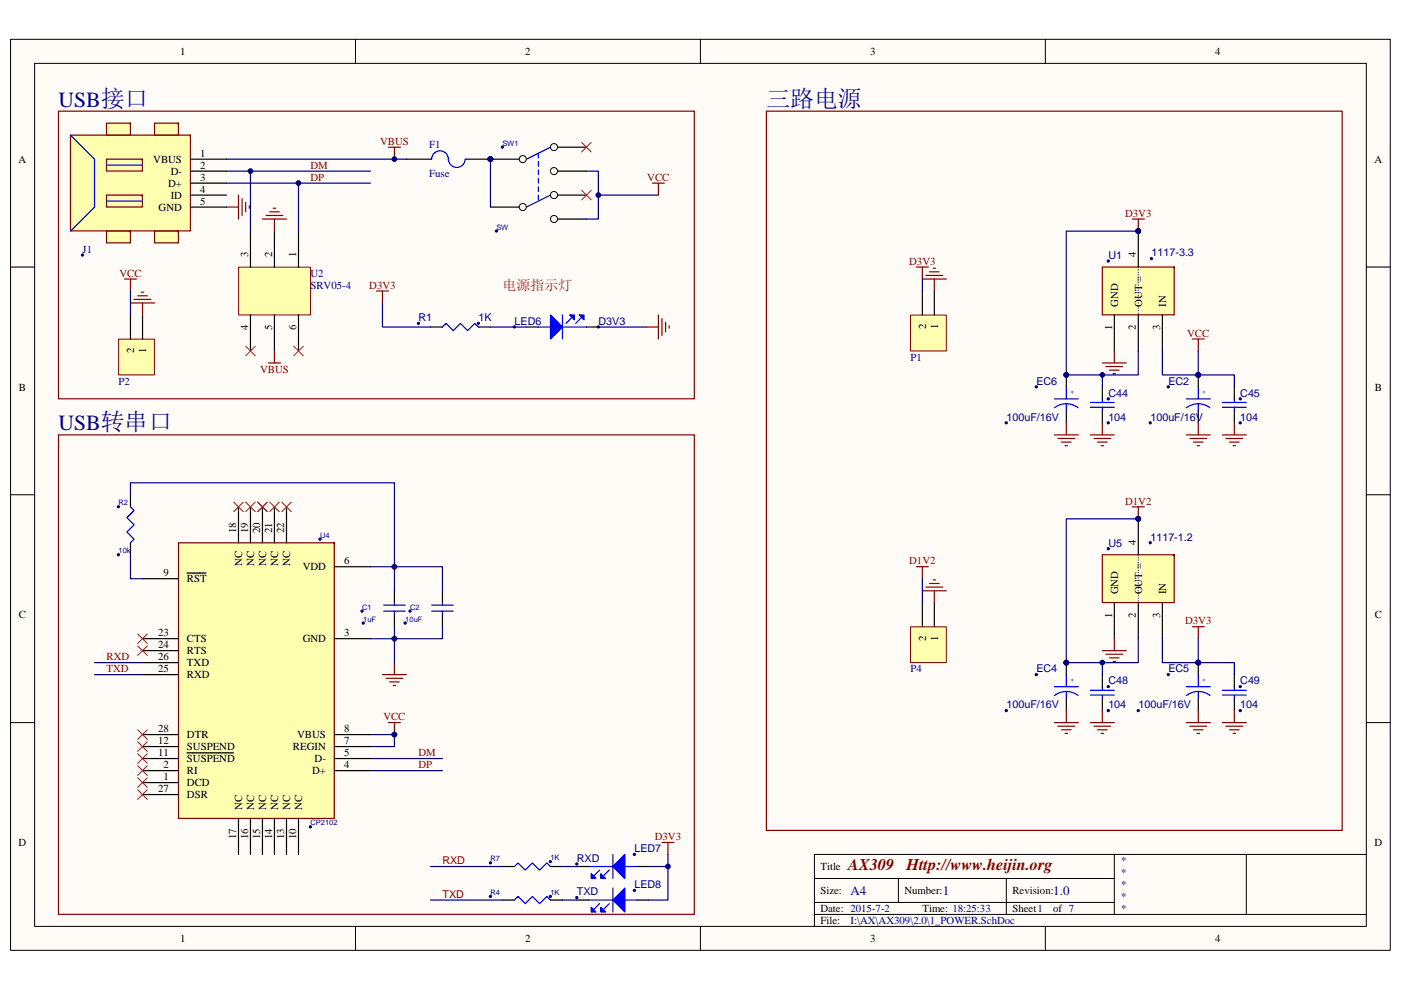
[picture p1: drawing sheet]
<svg xmlns="http://www.w3.org/2000/svg" width="297mm" height="210mm" viewBox="0 0 297 210" stroke-linecap="round" stroke-linejoin="round" font-family="sans-serif">
<path d="M2.3 8.4h292.5v193.2h-292.5z" fill="#fffcf8"/>
<path d="M2.2 8.3h292.6v193.3h-292.6z" fill="none" stroke="#000" stroke-width=".21"/>
<path d="M7.4 13.5h282.3v183h-282.3z" fill="#fffcf8"/>
<g fill="none" stroke="#000" stroke-width=".21">
<path d="M7.3 13.4h282.4v183.1h-282.4zM75.4 8.3v5.1M148.5 8.3v5.1M221.6 8.3v5.1M2.2 56.6h5.1M289.7 56.6h5.1M2.2 104.9h5.1M289.7 104.9h5.1M2.2 153.3h5.1M289.7 153.3h5.1M75.4 196.5v5.1M148.5 196.5v5.1"/>
<path d="M172.7 186.3h63.6M172.7 194h117M172.7 191.4h63.6M190.5 186.3v5.1M213.4 186.3v7.7M221.6 196.5v5.1M236.3 181.2v12.8M264.2 181.2h-91.5v15.3M289.7 181.2h-25.5v12.8"/>
</g>
<g fill="#000080" stroke="#000080" stroke-width=".21">
<path d="M108.9 69.2h.3v.3h-.3z" fill-rule="evenodd"/>
<path d="M126.7 69.2h.3v.3h-.3z" fill-rule="evenodd"/>
<circle cx="83.6" cy="135.5" r=".49"/>
<circle cx="83.6" cy="120.2" r=".49"/>
<circle cx="88.7" cy="68.6" r=".23"/>
<circle cx="101.4" cy="68.6" r=".23"/>
</g>
<path d="M81.1 64.3v5.1h10.2M104 69.4h7.6M126.9 69.4h10.2" fill="none" stroke="#000080" stroke-width=".25"/>
<g fill="none" stroke="#00f" stroke-width=".25">
<path d="M114.1 32.5v1M114.1 34.3v1M114.1 36v1.1M114.1 37.8v1M114.1 39.6v1M116.7 31.2l-5.1 2.6M114.1 41.4v1M116.7 41.4l-5.1 2.5M93.8 69.4l.8-.8 1.5 1.5 1.5-1.5 1.5 1.5 1.6-1.5 .7 .8M114.1 69.4h2.6M119.2 66.8v5.1M119.2 69.4h5.1"/>
<path d="M121.3 67.3l-1.3 1.3M123.3 67.3l-1.3 1.3"/>
</g>
<path d="M104 33.8h7.6M91.3 69.4h2.5M101.4 69.4h2.6M111.6 69.4h2.5M124.3 69.4h2.6" fill="none" stroke="#000" stroke-width=".25"/>
<path d="M79.8 61.7h2.6M81.1 61.7v2.6M137.1 69.4h2.5M139.6 66.8v5.1M140.4 67.6v3.5M141.1 68.3v2.1M141.9 69.1v.5" fill="none" stroke="#800000" stroke-width=".25"/>
<g fill="#00f" stroke="#00f" stroke-width=".25">
<path d="M116.7 66.8l2.5 2.6-2.5 2.5z" fill-rule="evenodd"/>
<path d="M120.8 66.8h1v1z" fill-rule="evenodd"/>
<path d="M122.8 66.8h1v1z" fill-rule="evenodd"/>
</g>
<circle cx="110.8" cy="33.7" r=".75" fill="#fffcf8" stroke="#000" stroke-width=".21"/>
<circle cx="104" cy="33.7" r=".5" fill="#000080" stroke="#000080" stroke-width=".21"/>
<path d="M116.7 31.2h7.6" fill="none" stroke="#000" stroke-width=".25"/>
<circle cx="117.5" cy="31.2" r=".75" fill="#fffcf8" stroke="#000" stroke-width=".21"/>
<path d="M116.7 36.3h7.6" fill="none" stroke="#000" stroke-width=".25"/>
<circle cx="117.5" cy="36.3" r=".75" fill="#fffcf8" stroke="#000" stroke-width=".21"/>
<path d="M104 43.9h7.6" fill="none" stroke="#000" stroke-width=".25"/>
<circle cx="110.8" cy="43.9" r=".75" fill="#fffcf8" stroke="#000" stroke-width=".21"/>
<path d="M116.7 41.4h7.6" fill="none" stroke="#000" stroke-width=".25"/>
<circle cx="117.5" cy="41.4" r=".75" fill="#fffcf8" stroke="#000" stroke-width=".21"/>
<path d="M116.7 46.5h7.6" fill="none" stroke="#000" stroke-width=".25"/>
<circle cx="117.5" cy="46.5" r=".75" fill="#fffcf8" stroke="#000" stroke-width=".21"/>
<g fill="#000080" stroke="#000080" stroke-width=".21">
<path d="M106.3 31h.4v.4h-.4z" fill-rule="evenodd"/>
<path d="M105.1 48.8h.3v.4h-.3z" fill-rule="evenodd"/>
<circle cx="104" cy="33.7" r=".5"/>
<circle cx="126.9" cy="41.4" r=".49"/>
</g>
<path d="M124.3 36.3h2.6v10.2h-2.6M126.9 41.4h12.7" fill="none" stroke="#000080" stroke-width=".25"/>
<path d="M138.3 38.8h2.6M139.6 38.8v2.6" fill="none" stroke="#800000" stroke-width=".25"/>
<path d="M193.1 133h7.5v7.5h-7.5z" fill="#ffffb0"/>
<path d="M193 132.9h7.6v7.6h-7.6z" fill="none" stroke="#800000" stroke-width=".21"/>
<path d="M195.6 127.8v5.1M198.1 127.8v5.1" fill="none" stroke="#000" stroke-width=".25"/>
<path d="M193.1 66.8h7.5v7.6h-7.5z" fill="#ffffb0"/>
<path d="M193 66.8h7.6v7.6h-7.6z" fill="none" stroke="#800000" stroke-width=".21"/>
<path d="M195.6 61.7v5.1M198.1 61.7v5.1" fill="none" stroke="#000" stroke-width=".25"/>
<path d="M25.2 71.9h7.5v7.6h-7.5z" fill="#ffffb0"/>
<path d="M25.1 71.9h7.6v7.6h-7.6z" fill="none" stroke="#800000" stroke-width=".21"/>
<path d="M86.2 33.8h5.1M98.9 33.8h5.1M27.7 66.8v5.1M30.2 66.8v5.1" fill="none" stroke="#000" stroke-width=".25"/>
<g fill="none" stroke="#800000" stroke-width=".25">
<path d="M26.4 59.2h2.5M27.7 59.2v2.5M194.3 56.6h2.5M195.6 56.6v2.6h5.1M196.3 58.4h3.6M197.1 57.7h2M197.8 56.9h.5M198.1 59.2v2.5M27.7 64.3h5.1M28.4 63.5h3.6M29.2 62.7h2M29.9 62h.6"/>
<path d="M30.2 64.3v2.5M194.3 120.2h2.5M195.6 125.3h5.1M195.6 120.2v2.5M196.3 124.5h3.6M197.1 123.8h2M197.8 123h.5M198.1 125.3v2.5"/>
</g>
<path d="M104 33.8v10.1M195.6 59.2v2.5M27.7 61.7v5.1M195.6 122.7v5.1" fill="none" stroke="#000080" stroke-width=".25"/>
<circle cx="104" cy="33.7" r=".5" fill="#000080" stroke="#000080" stroke-width=".21"/>
<path d="M91.3 33.8h.2M91.5 33.7a1.77 1.77 0 0 1 1.8-1.7 1.77 1.77 0 0 1 1.8 1.8M95.1 33.8a1.77 1.77 0 0 0 1.7 1.7 1.77 1.77 0 0 0 1.8-1.7M98.6 33.8h.3" fill="none" stroke="#00f" stroke-width=".25"/>
<path d="M123.3 30.2l2 2M125.3 30.2l-2 2M123.3 40.4l2 2M125.3 40.4l-2 2" fill="none" stroke="#f00" stroke-width=".21"/>
<path d="M50.6 56.7h15.2v10.1h-15.2z" fill="#ffffb0"/>
<path d="M50.6 56.7h15.2v10.1h-15.2z" fill="none" stroke="#800000" stroke-width=".21"/>
<g fill="none" stroke="#000" stroke-width=".25">
<path d="M53.1 49v7.6M58.2 49v7.6M63.3 49v7.6M53.1 66.8v7.6M58.2 66.8v7.6M63.3 66.8v7.6M106.5 183.8h2.6M106.5 190.9h2.6M116.7 183.8h2.5M116.7 190.9h2.5M122.3 183.8h2.5M122.3 190.9h2.5"/>
<path d="M135 183.8h2.6M135 190.9h2.6"/>
</g>
<g fill="none" stroke="#800000" stroke-width=".25">
<path d="M48 43.9h2.6M50.6 41.4v5.1M51.3 42.1v3.6M52.1 42.9v2M52.8 43.7v.5M55.6 46.5h5.1M56.4 45.7h3.6M57.2 44.9h2M57.9 44.2h.6M58.2 46.5v2.5M56.9 77h2.6M58.2 74.4v2.6"/>
<path d="M140.4 178.7h2.5M141.6 178.7v2.5"/>
</g>
<path d="M48 33.8h38.2M48 36.3h30.5M48 38.8h30.5M53.1 36.3v12.7M63.3 38.8v10.2M91.3 183.8h15.2M91.3 190.9h15.2M119.2 183.8h3.1M119.2 190.9h3.1M137.6 183.8h4M141.6 181.2v9.7h-4" fill="none" stroke="#000080" stroke-width=".25"/>
<g fill="#000080" stroke="#000080" stroke-width=".21">
<path d="M134.3 181.1h.4v.3h-.4z" fill-rule="evenodd"/>
<path d="M122.1 183.1h.4v.3h-.4z" fill-rule="evenodd"/>
<path d="M103.8 190h.3v.3h-.3z" fill-rule="evenodd"/>
<path d="M116.5 190h.4v.3h-.4z" fill-rule="evenodd"/>
<circle cx="53.1" cy="36.3" r=".49"/>
<circle cx="63.3" cy="38.8" r=".5"/>
<circle cx="134.5" cy="188.9" r=".24"/>
<circle cx="122.3" cy="190.4" r=".24"/>
<circle cx="104" cy="183" r=".24"/>
<circle cx="116.7" cy="182.8" r=".23"/>
<circle cx="141.6" cy="183.8" r=".49"/>
</g>
<path d="M52.1 73.4l2 2.1M54.1 73.4l-2 2.1M62.3 73.4l2 2.1M64.3 73.4l-2 2.1" fill="none" stroke="#f00" stroke-width=".21"/>
<g fill="#00f" stroke="#00f" stroke-width=".25">
<path d="M132.5 181.2v5.1l-2.6-2.5z" fill-rule="evenodd"/>
<path d="M127.4 185.3l1 1h-1z" fill-rule="evenodd"/>
<path d="M125.3 185.3l1.1 1h-1.1z" fill-rule="evenodd"/>
<path d="M129.9 190.9l2.6-2.5v5z" fill-rule="evenodd"/>
<path d="M127.4 192.4l1 1h-1z" fill-rule="evenodd"/>
<path d="M125.3 192.4l1.1 1h-1.1z" fill-rule="evenodd"/>
</g>
<path d="M109.1 190.9l.7-.8 1.6 1.6 1.5-1.6 1.5 1.6 1.5-1.6 .8 .8M109.1 183.8l.7-.8 1.6 1.6 1.5-1.6 1.5 1.6 1.5-1.6 .8 .8M124.8 183.8h5.1M124.8 190.9h5.1M127.1 184.6l-1.2 1.2M127.1 191.7l-1.2 1.2M129.2 184.6l-1.3 1.2M129.2 191.7l-1.3 1.2M129.9 181.2v5.1M129.9 188.4v5M132.5 183.8h2.5M132.5 190.9h2.5" fill="none" stroke="#00f" stroke-width=".25"/>
<path d="M14.9 28.7v20.3h25.5v-20.3z" fill-rule="evenodd" fill="#ffffb0" stroke="#800000" stroke-width=".25"/>
<path d="M14.9 28.7l5.1 5.1v10.1l-5.1 5.1" fill="none" stroke="#00f" stroke-width=".25"/>
<g fill="#ffffb0" stroke="#800000" stroke-width=".25">
<path d="M22.6 33.8v2.5h7.6v-2.5z" fill-rule="evenodd"/>
<path d="M22.6 41.4v2.5h7.6v-2.5z" fill-rule="evenodd"/>
</g>
<path d="M22.6 35h7.6M22.6 42.7h7.6" fill="none" stroke="#00f" stroke-width=".25"/>
<g fill="#ffffb0" stroke="#800000" stroke-width=".25">
<path d="M22.6 26.1v2.5h5v-2.5z" fill-rule="evenodd"/>
<path d="M32.8 26.1v2.5h5v-2.5z" fill-rule="evenodd"/>
<path d="M22.6 49v2.5h5v-2.5z" fill-rule="evenodd"/>
<path d="M32.8 49v2.5h5v-2.5z" fill-rule="evenodd"/>
</g>
<path d="M40.4 33.8h7.6M40.4 36.3h7.6M40.4 38.8h7.6M40.4 41.4h7.6M40.4 43.9h7.6M226.1 140.5v2.6M226.1 148.2v2.5" fill="none" stroke="#000" stroke-width=".25"/>
<g fill="#000080" stroke="#000080" stroke-width=".21">
<path d="M219.5 142.9h.4v.4h-.4z" fill-rule="evenodd"/>
<path d="M213.2 150.5h.3v.4h-.3z" fill-rule="evenodd"/>
<circle cx="17.5" cy="54.1" r=".24"/>
<circle cx="226.1" cy="140.5" r=".49"/>
</g>
<path d="M12.4 23.6h134.8v61h-134.8zM12.4 92.2h134.8v101.7h-134.8z" fill="none" stroke="#800000" stroke-width=".25"/>
<path d="M223.5 145.6h5.1M223.6 147.5l.9-.5 1.6-.3 1 .1 1.5 .7M226.1 143.1v2.5M226.1 146.7v1.5" fill="none" stroke="#00f" stroke-width=".25"/>
<path d="M233.7 117.7v10.1h15.3v-10.1z" fill-rule="evenodd" fill="#ffffb0" stroke="#800000" stroke-width=".25"/>
<path d="M241.3 117.7v10.1" fill="none" stroke="#00f" stroke-width=".25" stroke-dasharray="0 .5"/>
<path d="M241.3 110v7.7M236.3 127.8v7.7M241.3 127.8v7.7M246.4 127.8v7.7M254.1 140.5v2.6M254.1 148.2v2.5" fill="none" stroke="#000" stroke-width=".25"/>
<g fill="#000080" stroke="#000080" stroke-width=".21">
<path d="M243.7 114.9h.3v.4h-.3z" fill-rule="evenodd"/>
<path d="M247.5 142.9h.4v.4h-.4z" fill-rule="evenodd"/>
<circle cx="241.3" cy="110" r=".49"/>
<circle cx="235" cy="116.4" r=".24"/>
<circle cx="254.1" cy="140.5" r=".49"/>
<circle cx="241.3" cy="150.7" r=".24"/>
</g>
<g fill="none" stroke="#800000" stroke-width=".25">
<path d="M240.1 107.5h2.5M241.3 107.5v2.5M233.7 138h5.1M234.5 138.8h3.5M235.2 139.5h2.1M236.3 135.5v2.5M252.8 132.9h2.5M254.1 132.9v2.6M223.5 153.3h5.1M224.3 154h3.6M225.1 154.8h2M225.8 155.6h.5"/>
<path d="M226.1 150.7v2.6M236 140.3h.5M251.5 153.3h5.1M252.3 154h3.5M253 154.8h2.1M253.8 155.6h.5M254.1 150.7v2.6"/>
</g>
<path d="M251.5 145.6h5.1M251.6 147.5l.9-.5 1.6-.3 1.5 .3 .9 .5M254.1 143.1v2.5M254.1 146.7v1.5" fill="none" stroke="#00f" stroke-width=".25"/>
<path d="M233.7 56.6v10.2h15.3v-10.2z" fill-rule="evenodd" fill="#ffffb0" stroke="#800000" stroke-width=".25"/>
<path d="M241.3 56.6v10.2" fill="none" stroke="#00f" stroke-width=".25" stroke-dasharray="0 .5"/>
<path d="M241.3 49v7.6M236.3 66.8v7.6M241.3 66.8v7.6M246.4 66.8v7.6M254.1 79.5v2.6M254.1 87.2v2.5M27.7 104.9v2.6M27.7 115.1v2.6M83.6 125.3v2.5M83.6 130.4v2.5M93.8 125.3v2.5M93.8 130.4v2.5" fill="none" stroke="#000" stroke-width=".25"/>
<g fill="#000080" stroke="#000080" stroke-width=".21">
<path d="M244 54.7h.3v.3h-.3z" fill-rule="evenodd"/>
<path d="M76.6 129.4h.3v.4h-.3z" fill-rule="evenodd"/>
<path d="M24.9 107.3h.4v.3h-.4z" fill-rule="evenodd"/>
<circle cx="241.3" cy="49" r=".49"/>
<circle cx="235" cy="55.4" r=".24"/>
<circle cx="254.1" cy="79.5" r=".49"/>
<circle cx="247.7" cy="82.1" r=".24"/>
<circle cx="243.9" cy="89.7" r=".23"/>
<circle cx="83.6" cy="155.8" r=".49"/>
<circle cx="77" cy="132.2" r=".24"/>
<circle cx="25.1" cy="117.7" r=".24"/>
<circle cx="86.9" cy="129.6" r=".24"/>
<circle cx="85.9" cy="132.2" r=".24"/>
</g>
<g fill="none" stroke="#800000" stroke-width=".25">
<path d="M162.5 23.6h122.1v152.5h-122.1zM240.1 46.5h2.5M241.3 46.5v2.5M233.7 77h5.1M234.5 77.7h3.5M235.2 78.5h2.1M236 79.3h.5M236.3 74.4v2.6M252.8 71.9h2.5M254.1 71.9v2.5M251.5 92.2h5.1M252.3 93h3.5"/>
<path d="M253 93.8h2.1M253.8 94.5h.5M254.1 89.7v2.5"/>
</g>
<g fill="none" stroke="#00f" stroke-width=".25">
<path d="M251.5 84.6h5.1M251.6 86.5l1.4-.7 1.1-.2 1.5 .4 .9 .5M254.1 82.1v2.5M254.1 85.6v1.6M27.7 107.5l.7 .8-1.5 1.5 1.5 1.5-1.5 1.5 1.5 1.6-.7 .7M81.3 129.6h4.6M81.3 128.4h4.6M83.6 127.8v.6M83.6 129.6v.8M91.5 129.6h4.6M91.5 128.4h4.6M93.8 127.8v.6"/>
<path d="M93.8 129.6v.8"/>
</g>
<path d="M20 140.5h10.2M20 143.1h10.2M78.5 155.8h5.1v2.5h-5.1M78.5 160.9h15.3M78.5 163.4h15.3" fill="none" stroke="#000080" stroke-width=".25"/>
<g fill="#800000" stroke="#800000" stroke-width=".21">
<circle cx="83.6" cy="120.2" r=".49"/>
<circle cx="83.6" cy="135.5" r=".49"/>
</g>
<path d="M37.8 115.1v58.5h33.1v-58.5z" fill-rule="evenodd" fill="#ffffb0" stroke="#800000" stroke-width=".25"/>
<g fill="none" stroke="#000" stroke-width=".25">
<path d="M226.1 79.5v2.6M226.1 87.2v2.5M233.7 82.1v2.5M233.7 87.2v2.5M261.7 82.1v2.5M261.7 87.2v2.5M50.6 107.5v7.6M53.1 107.5v7.6M55.6 107.5v7.6M58.2 107.5v7.6M60.7 107.5v7.6M30.2 135.5h7.6"/>
<path d="M30.2 122.7h7.6M30.2 138h7.6M39.6 121.5h4.1M70.9 135.5h7.6M70.9 120.2h7.6M30.2 158.3h7.6M30.2 155.8h7.6M30.2 143.1h7.6M30.2 140.5h7.6M39.6 159.7h9.9M70.9 158.3h7.6M70.9 155.8h7.6"/>
<path d="M233.7 143.1v2.5M233.7 148.2v2.5M261.7 143.1v2.5M261.7 148.2v2.5M30.2 166h7.6M30.2 163.4h7.6M30.2 160.9h7.6M30.2 168.5h7.6M50.6 173.6v7.6M53.1 173.6v7.6M55.6 173.6v7.6M58.2 173.6v7.6"/>
<path d="M60.7 173.6v7.6M63.3 173.6v7.6M70.9 163.4h7.6M70.9 160.9h7.6"/>
</g>
<g fill="#000080" stroke="#000080" stroke-width=".21">
<path d="M262.8 84.4h.3v.4h-.3z" fill-rule="evenodd"/>
<path d="M262.8 89.5h.3v.3h-.3z" fill-rule="evenodd"/>
<path d="M262.8 145.5h.3v.3h-.3z" fill-rule="evenodd"/>
<path d="M234.8 145.5h.4v.3h-.4z" fill-rule="evenodd"/>
<path d="M234.8 84.4h.4v.4h-.4z" fill-rule="evenodd"/>
<path d="M234.8 89.5h.4v.3h-.4z" fill-rule="evenodd"/>
<circle cx="67.8" cy="114.4" r=".24"/>
<circle cx="65.8" cy="175.4" r=".24"/>
<circle cx="83.6" cy="155.8" r=".49"/>
<circle cx="263" cy="150.7" r=".24"/>
<circle cx="235" cy="150.7" r=".24"/>
<circle cx="226.1" cy="79.5" r=".49"/>
<circle cx="219.7" cy="82.1" r=".24"/>
<circle cx="213.4" cy="89.7" r=".24"/>
<circle cx="254.1" cy="79.5" r=".49"/>
<circle cx="241.3" cy="49" r=".49"/>
<circle cx="233.7" cy="79.5" r=".5"/>
<circle cx="254.1" cy="140.5" r=".49"/>
<circle cx="226.1" cy="140.5" r=".49"/>
<circle cx="241.3" cy="110" r=".49"/>
<circle cx="233.7" cy="140.5" r=".5"/>
<circle cx="83.6" cy="33.7" r=".49"/>
</g>
<g fill="none" stroke="#800000" stroke-width=".25">
<path d="M82.4 31.2h2.5M83.6 31.2v2.6M223.5 92.2h5.1M224.3 93h3.6M225.1 93.8h2M225.8 94.5h.5M226.1 89.7v2.5M231.2 92.2h5.1M231.9 93h3.6M232.7 93.8h2M233.5 94.5h.5M233.7 89.7v2.5"/>
<path d="M259.2 92.2h5M259.9 93h3.6M260.7 93.8h2M261.4 94.5h.6M261.7 89.7v2.5M81.1 143.1h5.1M81.8 143.9h3.6M82.4 153.3h2.5M82.6 144.6h2M83.4 145.4h.5M83.6 153.3v2.5M83.6 140.5v2.6"/>
<path d="M231.2 153.3h5.1M231.9 154h3.6M232.7 154.8h2M233.5 155.6h.5M233.7 150.7v2.6M259.2 153.3h5M259.9 154h3.6M260.7 154.8h2M261.4 155.6h.6M261.7 150.7v2.6"/>
</g>
<g fill="none" stroke="#000080" stroke-width=".25">
<path d="M241.3 49h-15.2v30.5h15.2v-5.1M233.7 79.5v2.6M246.4 74.4v5.1h7.7v-5.1M254.1 79.5h7.6v2.6M27.7 117.7v5h2.5M27.7 104.9v-2.5h55.9v22.9M241.3 110h-15.2v30.5h15.2v-5M78.5 120.2h15.3v5.1M83.6 132.9v7.6M93.8 132.9v2.6h-15.3M246.4 135.5v5h7.7v-5M233.7 140.5v2.6"/>
<path d="M254.1 140.5h7.6v2.6"/>
</g>
<g fill="none" stroke="#f00" stroke-width=".21">
<path d="M49.5 106.5l2.1 2M51.6 106.5l-2.1 2M52.1 106.5l2 2M54.1 106.5l-2 2M54.6 106.5l2.1 2M56.7 106.5l-2.1 2M57.2 106.5l2 2M59.2 106.5l-2 2M59.7 106.5l2.1 2M61.8 106.5l-2.1 2M29.2 134.5l2 2M29.2 137l2 2"/>
<path d="M31.2 134.5l-2 2M31.2 137l-2 2M29.2 154.8l2 2M29.2 157.3l2 2.1M29.2 159.9l2 2M31.2 154.8l-2 2M31.2 157.3l-2 2.1M31.2 159.9l-2 2M29.2 162.4l2 2.1M29.2 165l2 2M29.2 167.5l2 2M31.2 162.4l-2 2.1"/>
<path d="M31.2 165l-2 2M31.2 167.5l-2 2"/>
</g>
<g fill="none" stroke="#00f" stroke-width=".25">
<path d="M223.5 84.6h5.1M223.6 86.5l1.4-.7 1.1-.2 1.5 .4 1 .5M226.1 82.1v2.5M226.1 85.6v1.6M231.2 86.4h5.1M231.2 85.4h5.1M233.7 84.6v.8M233.7 86.4v.8M259.2 86.4h5M259.2 85.4h5M261.7 84.6v.8M261.7 86.4v.8"/>
<path d="M231.2 147.4h5.1M231.2 146.4h5.1M233.7 145.6v.8M233.7 147.4v.8M259.2 147.4h5M259.2 146.4h5M261.7 145.6v.8M261.7 147.4v.8"/>
</g>
<text font-size="5.1" fill="#000080" x="162.5" y="22.6">三路电源</text>
<g font-size="4.6" fill="#000080">
<text x="12.4" y="22.6">USB接口</text>
<text x="12.4" y="91.2">USB转串口</text>
</g>
<g font-size="3.5" fill="#800000">
<text x="179.8" y="184.6">AX309</text>
<text x="192.2" y="184.6">Http://www.heijin.org</text>
</g>
<text font-size="3" fill="#f00" x="106.5" y="61.4">电源指示灯</text>
<g font-size="2.8" fill="#000080">
<text x="180.3" y="189.8">A4</text>
<text x="199.9" y="189.8">1</text>
<text x="223.3" y="189.8">1.0</text>
</g>
<g font-size="2.3">
<text x="38.2" y="11.7">1</text>
<text x="111.4" y="11.7">2</text>
<text x="184.5" y="11.7">3</text>
<text x="257.6" y="11.7">4</text>
<text x="4" y="34.5">A</text>
<text x="32.5" y="34.5">VBUS</text>
<text x="42.4" y="35.8">2</text>
<text x="42.4" y="33.3">1</text>
<text x="291.4" y="34.5">A</text>
<text x="35.7" y="39.6">D+</text>
<text x="36.2" y="37.1">D-</text>
<text x="42.4" y="38.4">3</text>
<text x="42.4" y="40.9">4</text>
<text x="33.6" y="44.7">GND</text>
<text x="36.2" y="42.2">ID</text>
<text x="42.4" y="43.4">5</text>
<text x="52.6" y="54.6" transform="rotate(-90 52.6 54.6)">3</text>
<text x="57.7" y="54.6" transform="rotate(-90 57.7 54.6)">2</text>
<text x="62.8" y="54.6" transform="rotate(-90 62.8 54.6)">1</text>
<text x="240.9" y="54.6" transform="rotate(-90 240.9 54.6)">4</text>
<text x="237" y="65" transform="rotate(-90 237 65)">GND</text>
<text x="242.1" y="65" transform="rotate(-90 242.1 65)">OUT =</text>
<text x="247.2" y="65" transform="rotate(-90 247.2 65)">IN</text>
<text x="52.6" y="70" transform="rotate(-90 52.6 70)">4</text>
<text x="57.7" y="70" transform="rotate(-90 57.7 70)">5</text>
<text x="62.8" y="70" transform="rotate(-90 62.8 70)">6</text>
<text x="196.3" y="69.7" transform="rotate(-90 196.3 69.7)">2</text>
<text x="198.9" y="69.7" transform="rotate(-90 198.9 69.7)">1</text>
<text x="235.8" y="70" transform="rotate(-90 235.8 70)">1</text>
<text x="240.9" y="70" transform="rotate(-90 240.9 70)">2</text>
<text x="246" y="70" transform="rotate(-90 246 70)">3</text>
<text x="28.4" y="74.8" transform="rotate(-90 28.4 74.8)">2</text>
<text x="31" y="74.8" transform="rotate(-90 31 74.8)">1</text>
<text x="4" y="82.8">B</text>
<text x="291.5" y="82.8">B</text>
<text x="50.1" y="113.1" transform="rotate(-90 50.1 113.1)">18</text>
<text x="52.6" y="113.1" transform="rotate(-90 52.6 113.1)">19</text>
<text x="55.2" y="113.1" transform="rotate(-90 55.2 113.1)">20</text>
<text x="57.7" y="113.1" transform="rotate(-90 57.7 113.1)">21</text>
<text x="60.3" y="113.1" transform="rotate(-90 60.3 113.1)">22</text>
<text x="73" y="119.7">6</text>
<text x="240.9" y="115.6" transform="rotate(-90 240.9 115.6)">4</text>
<text x="34.7" y="122.3">9</text>
<text x="39.6" y="123.5">RST</text>
<text x="51.3" y="120.1" transform="rotate(-90 51.3 120.1)">NC</text>
<text x="53.9" y="120.1" transform="rotate(-90 53.9 120.1)">NC</text>
<text x="56.4" y="120.1" transform="rotate(-90 56.4 120.1)">NC</text>
<text x="59" y="120.1" transform="rotate(-90 59 120.1)">NC</text>
<text x="61.5" y="120.1" transform="rotate(-90 61.5 120.1)">NC</text>
<text x="64.2" y="121">VDD</text>
<text x="4" y="131.2">C</text>
<text x="235.8" y="131" transform="rotate(-90 235.8 131)">1</text>
<text x="237" y="126.1" transform="rotate(-90 237 126.1)">GND</text>
<text x="240.9" y="131" transform="rotate(-90 240.9 131)">2</text>
<text x="242.1" y="126.1" transform="rotate(-90 242.1 126.1)">OUT =</text>
<text x="246" y="131" transform="rotate(-90 246 131)">3</text>
<text x="247.2" y="126.1" transform="rotate(-90 247.2 126.1)">IN</text>
<text x="291.5" y="131.2">C</text>
<text x="33.5" y="135">23</text>
<text x="33.5" y="137.5">24</text>
<text x="39.6" y="136.2">CTS</text>
<text x="64.2" y="136.2">GND</text>
<text x="73" y="135">3</text>
<text x="196.3" y="135.9" transform="rotate(-90 196.3 135.9)">2</text>
<text x="198.9" y="135.9" transform="rotate(-90 198.9 135.9)">1</text>
<text x="33.5" y="142.6">25</text>
<text x="33.5" y="140.1">26</text>
<text x="39.6" y="138.8">RTS</text>
<text x="39.6" y="143.9">RXD</text>
<text x="39.6" y="141.3">TXD</text>
<text x="33.5" y="155.3">28</text>
<text x="73" y="155.3">8</text>
<text x="33.5" y="160.4">11</text>
<text x="33.5" y="157.9">12</text>
<text x="39.6" y="161.7">SUSPEND</text>
<text x="39.6" y="159.1">SUSPEND</text>
<text x="39.6" y="156.6">DTR</text>
<text x="62.1" y="159.1">REGIN</text>
<text x="63" y="156.6">VBUS</text>
<text x="66.7" y="161.7">D-</text>
<text x="73" y="157.9">7</text>
<text x="73" y="160.4">5</text>
<text x="34.7" y="165.5">1</text>
<text x="34.7" y="163">2</text>
<text x="39.6" y="166.8">DCD</text>
<text x="39.6" y="164.2">RI</text>
<text x="66.2" y="164.2">D+</text>
<text x="73" y="163">4</text>
<text x="33.5" y="168">27</text>
<text x="39.6" y="169.3">DSR</text>
<text x="51.3" y="171.8" transform="rotate(-90 51.3 171.8)">NC</text>
<text x="53.9" y="171.8" transform="rotate(-90 53.9 171.8)">NC</text>
<text x="56.4" y="171.8" transform="rotate(-90 56.4 171.8)">NC</text>
<text x="59" y="171.8" transform="rotate(-90 59 171.8)">NC</text>
<text x="61.5" y="171.8" transform="rotate(-90 61.5 171.8)">NC</text>
<text x="64.1" y="171.8" transform="rotate(-90 64.1 171.8)">NC</text>
<text x="4" y="179.5">D</text>
<text x="50.1" y="177.9" transform="rotate(-90 50.1 177.9)">17</text>
<text x="52.6" y="177.9" transform="rotate(-90 52.6 177.9)">16</text>
<text x="55.2" y="177.9" transform="rotate(-90 55.2 177.9)">15</text>
<text x="57.7" y="177.9" transform="rotate(-90 57.7 177.9)">14</text>
<text x="60.3" y="177.9" transform="rotate(-90 60.3 177.9)">13</text>
<text x="62.8" y="177.9" transform="rotate(-90 62.8 177.9)">10</text>
<text x="291.4" y="179.5">D</text>
<text x="173.9" y="184.6">Title</text>
<text x="173.9" y="189.7">Size:</text>
<text x="191.7" y="189.7">Number:</text>
<text x="214.6" y="189.7">Revision:</text>
<text x="173.9" y="193.5">Date: 2015-7-2</text>
<text x="173.9" y="196">File:</text>
<text x="195.6" y="193.5">Time: 18:25:33</text>
<text x="214.6" y="193.5">Sheet1</text>
<text x="223.3" y="193.5">of 7</text>
<text x="38.2" y="199.8">1</text>
<text x="111.4" y="199.8">2</text>
<text x="184.5" y="199.8">3</text>
<text x="257.6" y="199.8">4</text>
</g>
<g font-size="2.3" fill="#800000">
<text x="65.8" y="35.8">DM</text>
<text x="80.6" y="30.7">VBUS</text>
<text x="65.8" y="38.4">DP</text>
<text x="137.2" y="38.4">VCC</text>
<text x="238.5" y="46">D3V3</text>
<text x="25.3" y="58.7">VCC</text>
<text x="192.8" y="56.2">D3V3</text>
<text x="78.3" y="61.2">D3V3</text>
<text x="251.7" y="71.4">VCC</text>
<text x="55.1" y="79">VBUS</text>
<text x="238.5" y="107">D1V2</text>
<text x="192.8" y="119.7">D1V2</text>
<text x="251.3" y="132.4">D3V3</text>
<text x="22.6" y="140.1">RXD</text>
<text x="22.6" y="142.6">TXD</text>
<text x="81.3" y="152.8">VCC</text>
<text x="88.7" y="160.4">DM</text>
<text x="88.7" y="163">DP</text>
<text x="138.8" y="178.2">D3V3</text>
<text x="93.8" y="183.3">RXD</text>
<text x="93.8" y="190.4">TXD</text>
</g>
<g font-size="2.3" fill="#000080">
<text x="91" y="31.5">F1</text>
<text x="91" y="37.6">Fuse</text>
<text x="17.5" y="53.6">J1</text>
<text x="65.8" y="58.7">U2</text>
<text x="235" y="54.9">U1</text>
<text x="244.2" y="54.4">1117-3.3</text>
<text x="65.8" y="61.2">SRV05-4</text>
<text x="88.7" y="68.1">R1</text>
<text x="101.4" y="68.1">1K</text>
<text x="109.1" y="68.9">LED6</text>
<text x="126.9" y="68.9">D3V3</text>
<text x="193" y="76.5">P1</text>
<text x="25.1" y="81.6">P2</text>
<text x="219.7" y="81.6">EC6</text>
<text x="247.7" y="81.6">EC2</text>
<text x="213.4" y="89.2">100uF/16V</text>
<text x="235" y="84.1">C44</text>
<text x="235" y="89.2">104</text>
<text x="243.9" y="89.2">100uF/16V</text>
<text x="263" y="84.1">C45</text>
<text x="263" y="89.2">104</text>
<text x="235" y="115.9">U5</text>
<text x="243.9" y="114.7">1117-1.2</text>
<text x="193" y="142.6">P4</text>
<text x="219.7" y="142.6">EC4</text>
<text x="247.7" y="142.6">EC5</text>
<text x="235" y="145.2">C48</text>
<text x="263" y="145.2">C49</text>
<text x="213.4" y="150.3">100uF/16V</text>
<text x="235" y="150.3">104</text>
<text x="241.4" y="150.3">100uF/16V</text>
<text x="263" y="150.3">104</text>
<text x="122.3" y="182.8">RXD</text>
<text x="134.5" y="180.8">LED7</text>
<text x="237.6" y="183.3">*</text>
<text x="237.6" y="185.8">*</text>
<text x="122.3" y="189.9">TXD</text>
<text x="134.5" y="188.4">LED8</text>
<text x="237.6" y="188.4">*</text>
<text x="237.6" y="190.9">*</text>
<text x="180.3" y="196">I:\AX\AX309\2.0\1_POWER.SchDoc</text>
<text x="237.6" y="193.5">*</text>
</g>
<g font-size="1.6" fill="#000080">
<text x="106.5" y="30.9">SW1</text>
<text x="105.3" y="48.7">SW</text>
<text x="25.1" y="107.2">R2</text>
<text x="25.1" y="117.3">10k</text>
<text x="67.9" y="114">U4</text>
<text x="76.8" y="129.3">C1</text>
<text x="77" y="131.8">1uF</text>
<text x="85.9" y="131.8">10uF</text>
<text x="86.9" y="129.3">C2</text>
<text x="65.8" y="175.1">CP2102</text>
<text x="104" y="182.7">R7</text>
<text x="116.7" y="182.4">1K</text>
<text x="104" y="189.8">R4</text>
<text x="116.7" y="189.8">1K</text>
</g>
<g font-size="1.6" fill="#00f">
<text x="226.9" y="83.7">+</text>
<text x="254.8" y="83.7">+</text>
<text x="226.9" y="144.7">+</text>
<text x="254.8" y="144.7">+</text>
</g>
</svg>
